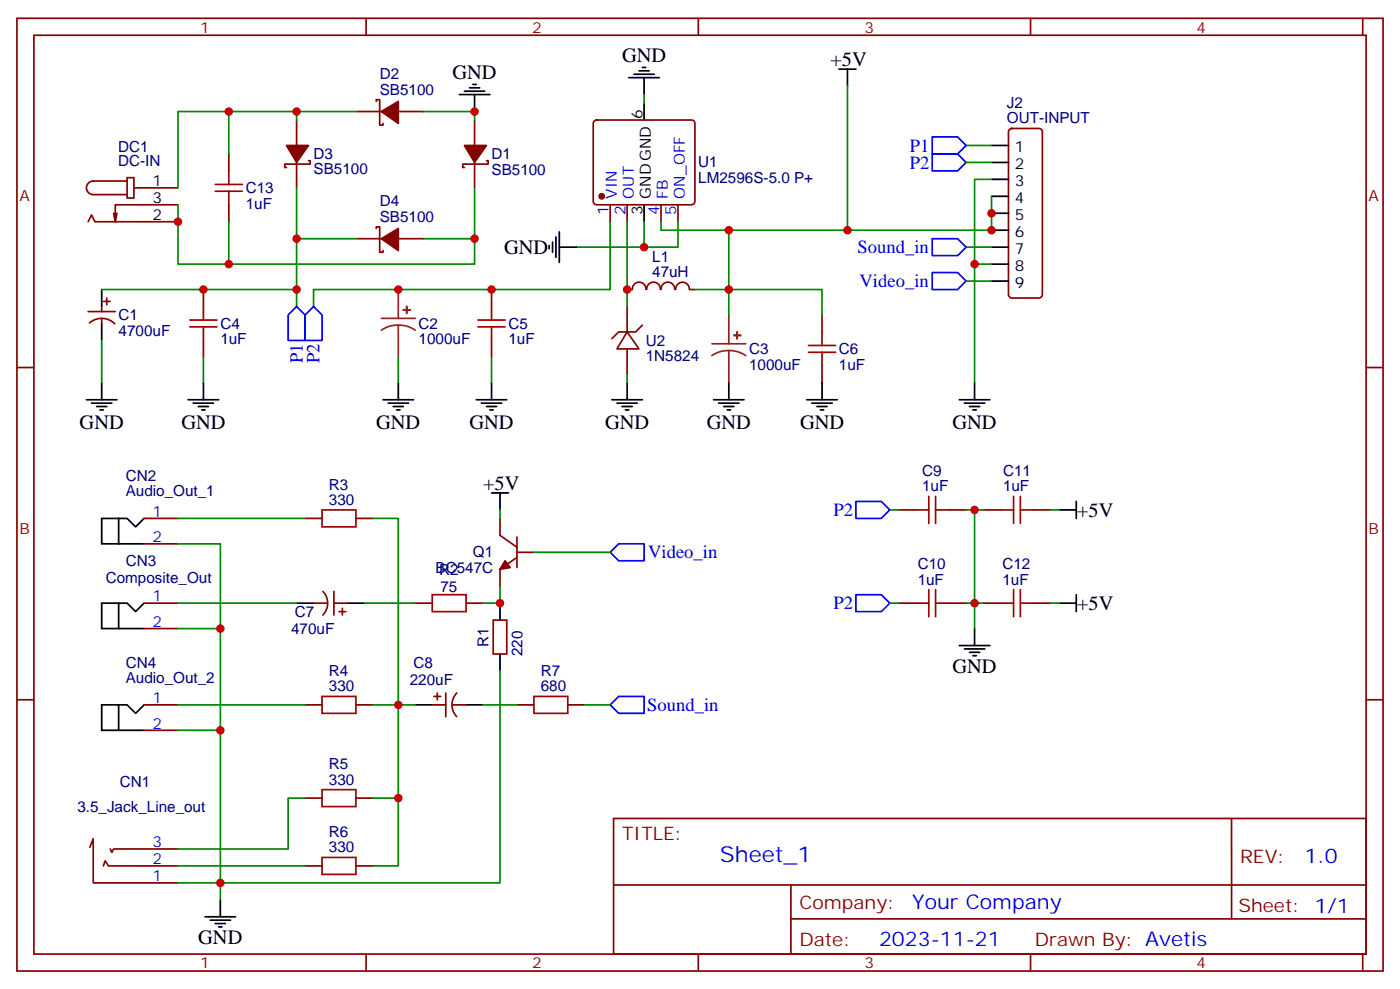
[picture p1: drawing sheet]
<svg xmlns="http://www.w3.org/2000/svg" width="291mm" height="206mm" viewBox="0 0 291 206" stroke-linecap="round" stroke-linejoin="round" font-family="sans-serif">
<g fill="none" stroke="#870000" stroke-width=".35">
<path d="M3.5 3.8h284.4v198.3h-284.4zM7.1 7.3h277.2v191.2h-277.2zM76.2 3.8v3.5M145.3 3.8v3.5M214.5 3.8v3.5M283.6 3.8v3.5M26.5 37h1.4v4.2h-1.4zM26.5 37.7h-7.1a1.41 1.41 0 0 0-1.4 1.4 1.41 1.41 0 0 0 1.4 1.4h7.1M27.9 39.1h9.1M47.6 32v3.6M61.7 25v5.3M61.7 33.8v5.3"/>
<path d="M64.2 33.4h.4v.7h-5.3v.8h.3M74.1 23.2h5.3M78.3 21.1v-.4h.7v5.3h.7v-.3M82.9 23.2h5.3M98.8 25v5.3M98.8 33.8v5.3M101.2 33.4h.4v.7h-5.3v.8h.4M123.7 25.2l.5-.2h19.7a.71 .71 0 0 1 .7 .7v16.2a.76 .76 0 0 1-.7 .7h-19.7a.76 .76 0 0 1-.7-.7v-16.2zM210.1 26.9l.5-.2h5.7a.71 .71 0 0 1 .7 .7v33.9a.76 .76 0 0 1-.7 .7h-5.7a.76 .76 0 0 1-.7-.7v-33.9zM18.3 46.1l.7-1.4 .8 1.4h17.2M24.3 44.4l-.3 1.7M37 42.6h-13v3.5l-.4-1.7"/>
<path d="M47.6 42.6v3.5M74.1 49.7h5.3M78.3 47.6v-.4h.7v5.3h.7v-.4M82.9 49.7h5.3M127 42.6v3.5M130.5 42.6v3.5M137.6 42.6v3.5M141.1 42.6v3.5M3.5 76.5h3.6M18.3 64.8h5.7M18.6 67.2a3.8 3.8 0 0 1 5.3 .2M21.2 63.8v1"/>
<path d="M21.2 66.3v1M21.5 62.7h1.4M22.2 62v1.4M42.3 60.3v3.5M42.3 70.8v3.6M102.3 60.3v3.5M102.3 70.8v3.6M130.5 69.1l2.5 3.5h-4.6zM130.5 63.8v5.3M130.5 72.6v5.3M130.5 60.3h1.1M131.6 60.2a1.41 1.41 0 0 1 1.4-1.5 1.41 1.41 0 0 1 1.4 1.5"/>
<path d="M133.7 67.7l-1.4 1.4h-3.5l-1.4 1.4M134.6 60.2a1.41 1.41 0 0 1 1.4-1.5 1.41 1.41 0 0 1 1.4 1.5M137.6 60.2a1.41 1.41 0 0 1 1.4-1.5 1.41 1.41 0 0 1 1.4 1.5M140.7 60.2a1.41 1.41 0 0 1 1.4-1.5 1.41 1.41 0 0 1 1.4 1.5M143.6 60.3h1M171.1 65.5v3.6M171.1 76.1v3.6M284.3 76.5h3.6M30 107.9h7M30 113.2h7M63.5 107.9h3.5M74.1 107.9h3.5"/>
<path d="M104.1 107.9v3.5l3.5 2.5M107.6 114.9h3.5M107.6 116l-3.5 2.5v3.5M107.6 111.8v6.3M187 106.1h3.5M197.6 106.1h3.5M204.6 106.1h3.5M215.2 106.1h3.5M30 125.5h7M30 130.8h7M65.3 125.5h2.8M67.2 123.1a3.5 3.5 0 0 1 0 4.9"/>
<path d="M69.5 125.5h2.8M69.5 123v5M70.6 127.3h1.4M71.3 126.6v1.4M86.4 125.5h3.6M97 125.5h3.5M102.7 129h2.8v7.1h-2.8zM187 125.5h3.5M197.6 125.5h3.5M204.6 125.5h3.5M215.2 125.5h3.5M3.5 145.6h3.6"/>
<path d="M30 146.7h7M30 152h7M63.5 146.7h3.5M74.1 146.7h3.5M90 146.7h2.8M90.3 144.9h1.4M91 144.2v1.4M92.8 144.2v5M94.2 146.7h2.8M95.1 144.2a3.5 3.5 0 0 0 0 4.9M107.6 146.7h3.5M118.2 146.7h3.5"/>
<path d="M284.3 145.6h3.6M18.7 176.3l.7-1.7v9.1h17.6M22.9 176.7l.4 .7 .3-.7h13.4M63.5 166.1h3.5M74.1 166.1h3.5M127.7 170.3h156.6v28.2h-156.6zM256.3 170.3v20.9M21.5 180.2l.4-1.1 .7 1.1h14.4M63.5 180.2h3.5M74.1 180.2h3.5M76.2 198.5v3.6M127.7 184.2h156.5"/>
<path d="M145.3 198.5v3.6M164.6 191.2h119.6M164.6 184.2v14.1M214.5 198.5v3.6M283.6 198.5v3.6"/>
</g>
<g fill="#870000" stroke="#870000" stroke-width=".35">
<path d="M96.7 30.3h4.5l-2.4 3.5z"/>
<path d="M79.4 23.2l3.5-2.1v4.6z"/>
<path d="M59.6 30.3h4.6l-2.5 3.5z"/>
<path d="M79.4 49.7l3.5-2.1v4.5z"/>
<path d="M105.1 116.7l1.1 1.4-2.1 .4z"/>
<circle cx="125.2" cy="40.9" r=".53"/>
</g>
<g fill="none" stroke="#008700" stroke-width=".35">
<path d="M134.1 19.7v1.7M176.4 17.9v30M47.6 23.2v8.8M61.7 23.2v1.8M61.7 39.1v10.6M74.1 23.2h-37.1v15.9M88.2 23.2h10.6v1.8M98.8 39.1v15.9h-61.8v-12.4M201.1 30.3h5.3M201.1 33.8h5.3M206.4 37.3h-3.6v42.4M47.6 46.1v8.9"/>
<path d="M74.1 49.7h-12.4v10.6h-40.5M88.2 49.7h10.6M119.9 51.4h14.2M127 46.1v14.2h-61.7v3.5M130.5 46.1v17.7M134.1 46.1v5.3h7v-5.3M137.6 46.1v1.8h14.1v17.6M201.1 51.4h5.3M201.1 58.5h5.3M202.8 55h3.6M206.4 40.9v7h-54.7M21.2 70.8v8.9"/>
<path d="M42.3 74.4v5.3M61.7 60.3v3.5M82.9 74.4v5.3M102.3 74.4v5.3M130.5 77.9v1.8M144.6 60.3h26.5v5.2M37 113.2h8.9v74.1M37 107.9h26.5M77.6 107.9h5.3v38.8h-5.3M104.1 106.1v1.8M111.1 114.9h15.9M185.2 106.1h1.8"/>
<path d="M201.1 106.1h1.7v24.7M202.8 106.1h1.8M218.7 106.1h1.8M37 130.8h8.9M37 125.5h24.7M75.8 125.5h10.6M104.1 122v3.5h-3.6M104.1 139.6v44.1h-67.1M185.2 125.5h1.8M201.1 125.5h3.5M218.7 125.5h1.8M37 152h8.9"/>
<path d="M37 146.7h26.5M86.4 146.7h-3.5v33.5h-5.3M100.5 146.7h7.1M121.7 146.7h5.3M63.5 166.1h-3.5v10.6h-23M77.6 166.1h5.3M37 180.2h26.5"/>
</g>
<g fill="none" stroke="#000" stroke-width=".35">
<path d="M95.6 19.7h6.4M96.7 19h4.2M97.7 18.3h2.1M98.4 17.6h.7M98.8 19.7v3.5M130.9 16.2h6.3M131.9 15.5h4.3M133 14.7h2.1M133.7 14h.7M134.1 16.2v3.5M174.6 14.4h3.6M176.4 14.4v3.5"/>
<path d="M134.1 21.4v3.6M206.4 30.3h3.5M206.4 33.8h3.5M206.4 37.3h3.5M114.3 51.1v.7M115 50.4v2.1M115.7 49.3v4.3M116.4 51.4h3.5M116.4 48.3v6.3M134.1 42.6v3.5M206.4 51.4h3.5M206.4 40.9h3.5"/>
<path d="M206.4 44.4h3.5M206.4 47.9h3.5M206.4 55h3.5M206.4 58.5h3.5M21.2 60.3v3.5M21.2 67.3v3.5M21.2 79.7v3.5M42.3 79.7v3.5M82.9 79.7v3.5M102.3 79.7v3.5M130.5 79.7v3.5M151.7 79.7v3.5"/>
<path d="M171.1 79.7v3.5M202.8 79.7v3.5M18 83.2h6.3M19 83.9h4.3M20.1 84.6h2.1M20.8 85.3h.7M39.2 83.2h6.3M40.2 83.9h4.2M41.3 84.6h2.1M42 85.3h.7M79.7 83.2h6.4M80.8 83.9h4.2"/>
<path d="M81.8 84.6h2.2M82.5 85.3h.8M99.1 83.2h6.4M100.2 83.9h4.2M101.2 84.6h2.2M102 85.3h.7M127.4 83.2h6.3M128.4 83.9h4.2M129.5 84.6h2.1M130.2 85.3h.7M148.5 83.2h6.4M149.6 83.9h4.2"/>
<path d="M150.6 84.6h2.2M151.3 85.3h.7M167.9 83.2h6.4M169 83.9h4.2M170 84.6h2.2M170.7 85.3h.7M199.7 83.2h6.3M200.7 83.9h4.3M201.8 84.6h2.1M202.5 85.3h.7M21.2 107.9h3.5v5.3h-3.5zM24.7 113.2h5.3"/>
<path d="M24.7 107.9h1.8l1.7 1.7 1.8-1.7M102.3 102.6h3.5M104.1 102.6v3.5M220.5 106.1h3.5M224 104.4v3.5M21.2 125.5h3.5v5.3h-3.5zM24.7 130.8h5.3M24.7 125.5h1.8l1.7 1.8 1.8-1.8M61.7 125.5h3.6M72.3 125.5h3.5M104.1 125.5v3.5M104.1 136.1v3.5"/>
<path d="M199.7 134.3h6.3M200.7 135h4.3M201.8 135.7h2.1M202.5 136.5h.7M202.8 130.8v3.5M220.5 125.5h3.5M224 123.8v3.5M21.2 146.7h3.5v5.3h-3.5zM24.7 152h5.3M24.7 146.7h1.8l1.7 1.7 1.8-1.7M86.4 146.7h3.6M97 146.7h3.5"/>
<path d="M42.7 190.8h6.3M43.7 191.5h4.3M44.8 192.2h2.1M45.5 192.9h.7M45.9 187.3v3.5"/>
</g>
<path d="M79.4 66.3h7M82.9 67.7l-1.8 .2-1.7 .8M82.9 67.7l1.9 .2 1.6 .8M82.9 60.3v6M82.9 67.7v6.7M148.2 71.5h7M151.7 73l-1.9 .2-1.6 .8M151.7 73l1.8 .2 1.7 .8M151.7 65.5v6M151.7 73v6.7" fill="none" stroke="#8c2424" stroke-width=".35"/>
<g fill="#8c2424" stroke="#8c2424" stroke-width=".35">
<path d="M84 64.5h1.4z"/>
<path d="M84.6 63.8l.1 1.4z"/>
<path d="M152.8 69.8h1.4z"/>
<path d="M153.4 69.1l.1 1.4z"/>
</g>
<g fill="none" stroke="#a10000" stroke-width=".35">
<path d="M44.8 38.4h5.6M44.8 39.8h5.6M47.6 35.6v2.8M47.6 39.8v2.8M39.5 66.6h5.7M39.5 68h5.7M42.3 63.8v2.8M42.3 68v2.8M99.5 66.6h5.6M99.5 68h5.6M102.3 63.8v2.8M102.3 68v2.8"/>
<path d="M168.3 71.9h5.6M168.3 73.3h5.6M171.1 69.1v2.8M171.1 73.3v2.8M67 106.1h7.1v3.5h-7.1zM190.5 106.1h2.8M193.3 103.3v5.6M194.7 106.1h2.9M194.7 103.3v5.6M208.1 106.1h2.9M211 103.3v5.6M212.4 106.1h2.8"/>
<path d="M212.4 103.3v5.6M90 123.8h7v3.5h-7zM190.5 125.5h2.8M193.3 122.7v5.6M194.7 122.7v5.6M194.7 125.5h2.9M208.1 125.5h2.9M211 122.7v5.6M212.4 125.5h2.8M212.4 122.7v5.6M67 144.9h7.1v3.5h-7.1zM111.1 144.9h7.1v3.5h-7.1z"/>
<path d="M67 164.3h7.1v3.6h-7.1zM67 178.4h7.1v3.6h-7.1z"/>
</g>
<path d="M194 28.5h5.3l1.8 1.8-1.8 1.7h-5.3zM194 32h5.3l1.8 1.8-1.8 1.8h-5.3zM194 49.7h5.3l1.8 1.7-1.8 1.8h-5.3zM194 56.7h5.3l1.8 1.8-1.8 1.8h-5.3zM60 65.5l1.7-1.7 1.8 1.7v5.3h-3.5zM65.3 63.8l1.7 1.7v5.3h-3.5v-5.3zM127 114.9l1.8-1.7h5.3v3.5h-5.3zM178.2 104.4h5.2l1.8 1.7-1.8 1.8h-5.2zM178.2 123.8h5.2l1.8 1.7-1.8 1.8h-5.2zM127 146.7l1.8-1.8h5.3v3.5h-5.3z" fill="none" stroke="#00f" stroke-width=".35"/>
<g fill="#c00">
<circle cx="37" cy="46.1" r=".88"/>
<circle cx="61.7" cy="23.2" r=".88"/>
<circle cx="61.7" cy="60.3" r=".88"/>
<circle cx="82.9" cy="60.3" r=".88"/>
<circle cx="42.3" cy="60.3" r=".88"/>
<circle cx="102.3" cy="60.3" r=".88"/>
<circle cx="130.5" cy="60.3" r=".88"/>
<circle cx="151.7" cy="60.3" r=".88"/>
<circle cx="134.1" cy="51.4" r=".88"/>
<circle cx="202.8" cy="55" r=".88"/>
<circle cx="206.4" cy="44.4" r=".88"/>
<circle cx="151.7" cy="47.9" r=".88"/>
<circle cx="206.4" cy="47.9" r=".88"/>
<circle cx="176.4" cy="47.9" r=".88"/>
<circle cx="45.9" cy="130.8" r=".88"/>
<circle cx="45.9" cy="152" r=".88"/>
<circle cx="45.9" cy="183.7" r=".88"/>
<circle cx="104.1" cy="125.5" r=".88"/>
<circle cx="82.9" cy="146.7" r=".88"/>
<circle cx="82.9" cy="166.1" r=".88"/>
<circle cx="202.8" cy="125.5" r=".88"/>
<circle cx="202.8" cy="106.1" r=".88"/>
<circle cx="47.6" cy="23.2" r=".88"/>
<circle cx="47.6" cy="55" r=".88"/>
<circle cx="98.8" cy="23.2" r=".88"/>
<circle cx="98.8" cy="49.7" r=".88"/>
<circle cx="61.7" cy="49.7" r=".88"/>
</g>
<text font-size="4.6" fill="#00f" x="149.8" y="179.3">Sheet_1</text>
<g font-size="4.2">
<text x="94.2" y="16.5">GND</text>
<text x="129.5" y="13">GND</text>
<text x="172.9" y="13.7">+5V</text>
<text x="105" y="52.8">GND</text>
<text x="16.6" y="89.3">GND</text>
<text x="37.7" y="89.3">GND</text>
<text x="78.3" y="89.3">GND</text>
<text x="97.7" y="89.3">GND</text>
<text x="125.9" y="89.3">GND</text>
<text x="147.1" y="89.2">GND</text>
<text x="166.5" y="89.2">GND</text>
<text x="198.3" y="89.2">GND</text>
<text x="100.5" y="101.9">+5V</text>
<text x="224.2" y="107.6">+5V</text>
<text x="224.2" y="127">+5V</text>
<text x="198.3" y="140">GND</text>
<text x="41.3" y="196.4">GND</text>
</g>
<g font-size="4.2" fill="#00f">
<text x="271.5" y="179.6">1.0</text>
<text x="189.9" y="189.1">Your Company</text>
<text x="183" y="196.9">2023-11-21</text>
</g>
<g font-size="3.9" fill="#00f">
<text x="189.3" y="31.5">P1</text>
<text x="189.3" y="35.1">P2</text>
<text x="178.5" y="52.7">Sound_in</text>
<text x="178.9" y="59.8">Video_in</text>
<text x="63" y="75.5" transform="rotate(-90 63 75.5)">P1</text>
<text x="66.5" y="75.5" transform="rotate(-90 66.5 75.5)">P2</text>
<text x="173.5" y="107.4">P2</text>
<text x="134.9" y="116.2">Video_in</text>
<text x="173.5" y="126.8">P2</text>
<text x="134.7" y="147.9">Sound_in</text>
</g>
<g font-size="3.9" fill="#800">
<text x="129.5" y="174.9">TITLE:</text>
<text x="258.1" y="179.6">REV:</text>
<text x="166.4" y="189.1">Company:</text>
<text x="257.7" y="189.7">Sheet: 1/1</text>
<text x="166.4" y="196.8">Date:</text>
<text x="215.4" y="196.9">Drawn By: Avetis</text>
</g>
<g font-size="3.2" fill="#800">
<text x="41.6" y="6.8">1</text>
<text x="110.8" y="6.8">2</text>
<text x="179.9" y="6.8">3</text>
<text x="249.1" y="6.8">4</text>
<text x="4.1" y="41.9">A</text>
<text x="284.9" y="41.9">A</text>
<text x="4.1" y="111.1">B</text>
<text x="284.9" y="111.1">B</text>
<text x="41.6" y="201.5">1</text>
<text x="110.8" y="201.5">2</text>
<text x="179.9" y="201.5">3</text>
<text x="249.1" y="201.5">4</text>
</g>
<g font-size="3.2" fill="#000080">
<text x="79" y="16.5">D2</text>
<text x="79" y="19.7">SB5100</text>
<text x="209.6" y="22.5">J2</text>
<text x="209.6" y="25.7">OUT-INPUT</text>
<text x="24.6" y="34.6">DC-IN</text>
<text x="24.6" y="31.6">DC1</text>
<text x="65.3" y="33.1">D3</text>
<text x="102.3" y="33.2">D1</text>
<text x="145.3" y="34.9">U1</text>
<text x="51.2" y="40.2">C13</text>
<text x="65.3" y="36.3">SB5100</text>
<text x="102.3" y="36.4">SB5100</text>
<text x="145.3" y="38">LM2596S-5.0 P+</text>
<text x="51.2" y="43.4">1uF</text>
<text x="79" y="46.1">SB5100</text>
<text x="79" y="43">D4</text>
<text x="135.8" y="57.7">47uH</text>
<text x="135.8" y="54.4">L1</text>
<text x="24.7" y="69.9">4700uF</text>
<text x="24.7" y="66.7">C1</text>
<text x="45.9" y="71.7">1uF</text>
<text x="45.9" y="68.4">C4</text>
<text x="87.1" y="71.7">1000uF</text>
<text x="87.1" y="68.4">C2</text>
<text x="105.8" y="71.7">1uF</text>
<text x="105.8" y="68.4">C5</text>
<text x="134.4" y="72">U2</text>
<text x="134.4" y="75.2">1N5824</text>
<text x="155.9" y="77">1000uF</text>
<text x="155.9" y="73.7">C3</text>
<text x="174.6" y="77">1uF</text>
<text x="174.6" y="73.7">C6</text>
<text x="26.2" y="100.1">CN2</text>
<text x="68.5" y="101.9">R3</text>
<text x="191.9" y="99">C9</text>
<text x="208.8" y="99">C11</text>
<text x="26.2" y="103.3">Audio_Out_1</text>
<text x="68.5" y="105.1">330</text>
<text x="191.9" y="102.2">1uF</text>
<text x="208.8" y="102.2">1uF</text>
<text x="26.2" y="117.8">CN3</text>
<text x="90.7" y="119.2">BC547C</text>
<text x="91.4" y="119.6">R2</text>
<text x="98.4" y="116">Q1</text>
<text x="191" y="118.4">C10</text>
<text x="208.6" y="118.4">C12</text>
<text x="22" y="121.3">Composite_Out</text>
<text x="91.7" y="123.1">75</text>
<text x="191" y="121.6">1uF</text>
<text x="208.6" y="121.6">1uF</text>
<text x="60.6" y="131.9">470uF</text>
<text x="61.4" y="128.4">C7</text>
<text x="101.7" y="134.7" transform="rotate(-90 101.7 134.7)">R1</text>
<text x="108.7" y="136.6" transform="rotate(-90 108.7 136.6)">220</text>
<text x="26.2" y="142.1">Audio_Out_2</text>
<text x="26.2" y="138.9">CN4</text>
<text x="68.5" y="143.9">330</text>
<text x="68.5" y="140.7">R4</text>
<text x="85.3" y="142.5">220uF</text>
<text x="86.1" y="139">C8</text>
<text x="112.6" y="143.9">680</text>
<text x="112.6" y="140.7">R7</text>
<text x="68.5" y="160.1">R5</text>
<text x="24.9" y="163.7">CN1</text>
<text x="68.5" y="163.3">330</text>
<text x="16.1" y="168.9">3.5_Jack_Line_out</text>
<text x="68.5" y="177.4">330</text>
<text x="68.5" y="174.2">R6</text>
</g>
<g font-size="3.2">
<text x="133.7" y="24.8" transform="rotate(-90 133.7 24.8)">6</text>
<text x="211.2" y="31.7">1</text>
<text x="211.2" y="35.2">2</text>
<text x="31.7" y="38.7">1</text>
<text x="135.5" y="41.3" transform="rotate(-90 135.5 41.3)">GNDGND</text>
<text x="211.2" y="38.7">3</text>
<text x="31.7" y="42.3">3</text>
<text x="31.7" y="45.8">2</text>
<text x="133.7" y="44.8" transform="rotate(-90 133.7 44.8)">3</text>
<text x="211.2" y="42.3">4</text>
<text x="211.2" y="45.8">5</text>
<text x="211.2" y="49.3">6</text>
<text x="211.2" y="52.8">7</text>
<text x="211.2" y="56.4">8</text>
<text x="211.2" y="59.9">9</text>
</g>
<g font-size="3.2" fill="#00f">
<text x="128.4" y="41.3" transform="rotate(-90 128.4 41.3)">VIN</text>
<text x="131.9" y="41.3" transform="rotate(-90 131.9 41.3)">OUT</text>
<text x="139" y="41.3" transform="rotate(-90 139 41.3)">FB</text>
<text x="142.5" y="41.3" transform="rotate(-90 142.5 41.3)">ON_OFF</text>
<text x="126.6" y="44.8" transform="rotate(-90 126.6 44.8)">1</text>
<text x="130.2" y="44.8" transform="rotate(-90 130.2 44.8)">2</text>
<text x="137.2" y="44.8" transform="rotate(-90 137.2 44.8)">4</text>
<text x="140.8" y="44.8" transform="rotate(-90 140.8 44.8)">5</text>
<text x="31.7" y="107.5">1</text>
<text x="31.7" y="112.8">2</text>
<text x="31.7" y="125.2">1</text>
<text x="31.7" y="130.5">2</text>
<text x="31.7" y="146.3">1</text>
<text x="31.7" y="151.6">2</text>
<text x="31.7" y="179.8">2</text>
<text x="31.7" y="176.3">3</text>
<text x="31.7" y="183.4">1</text>
</g>
</svg>
